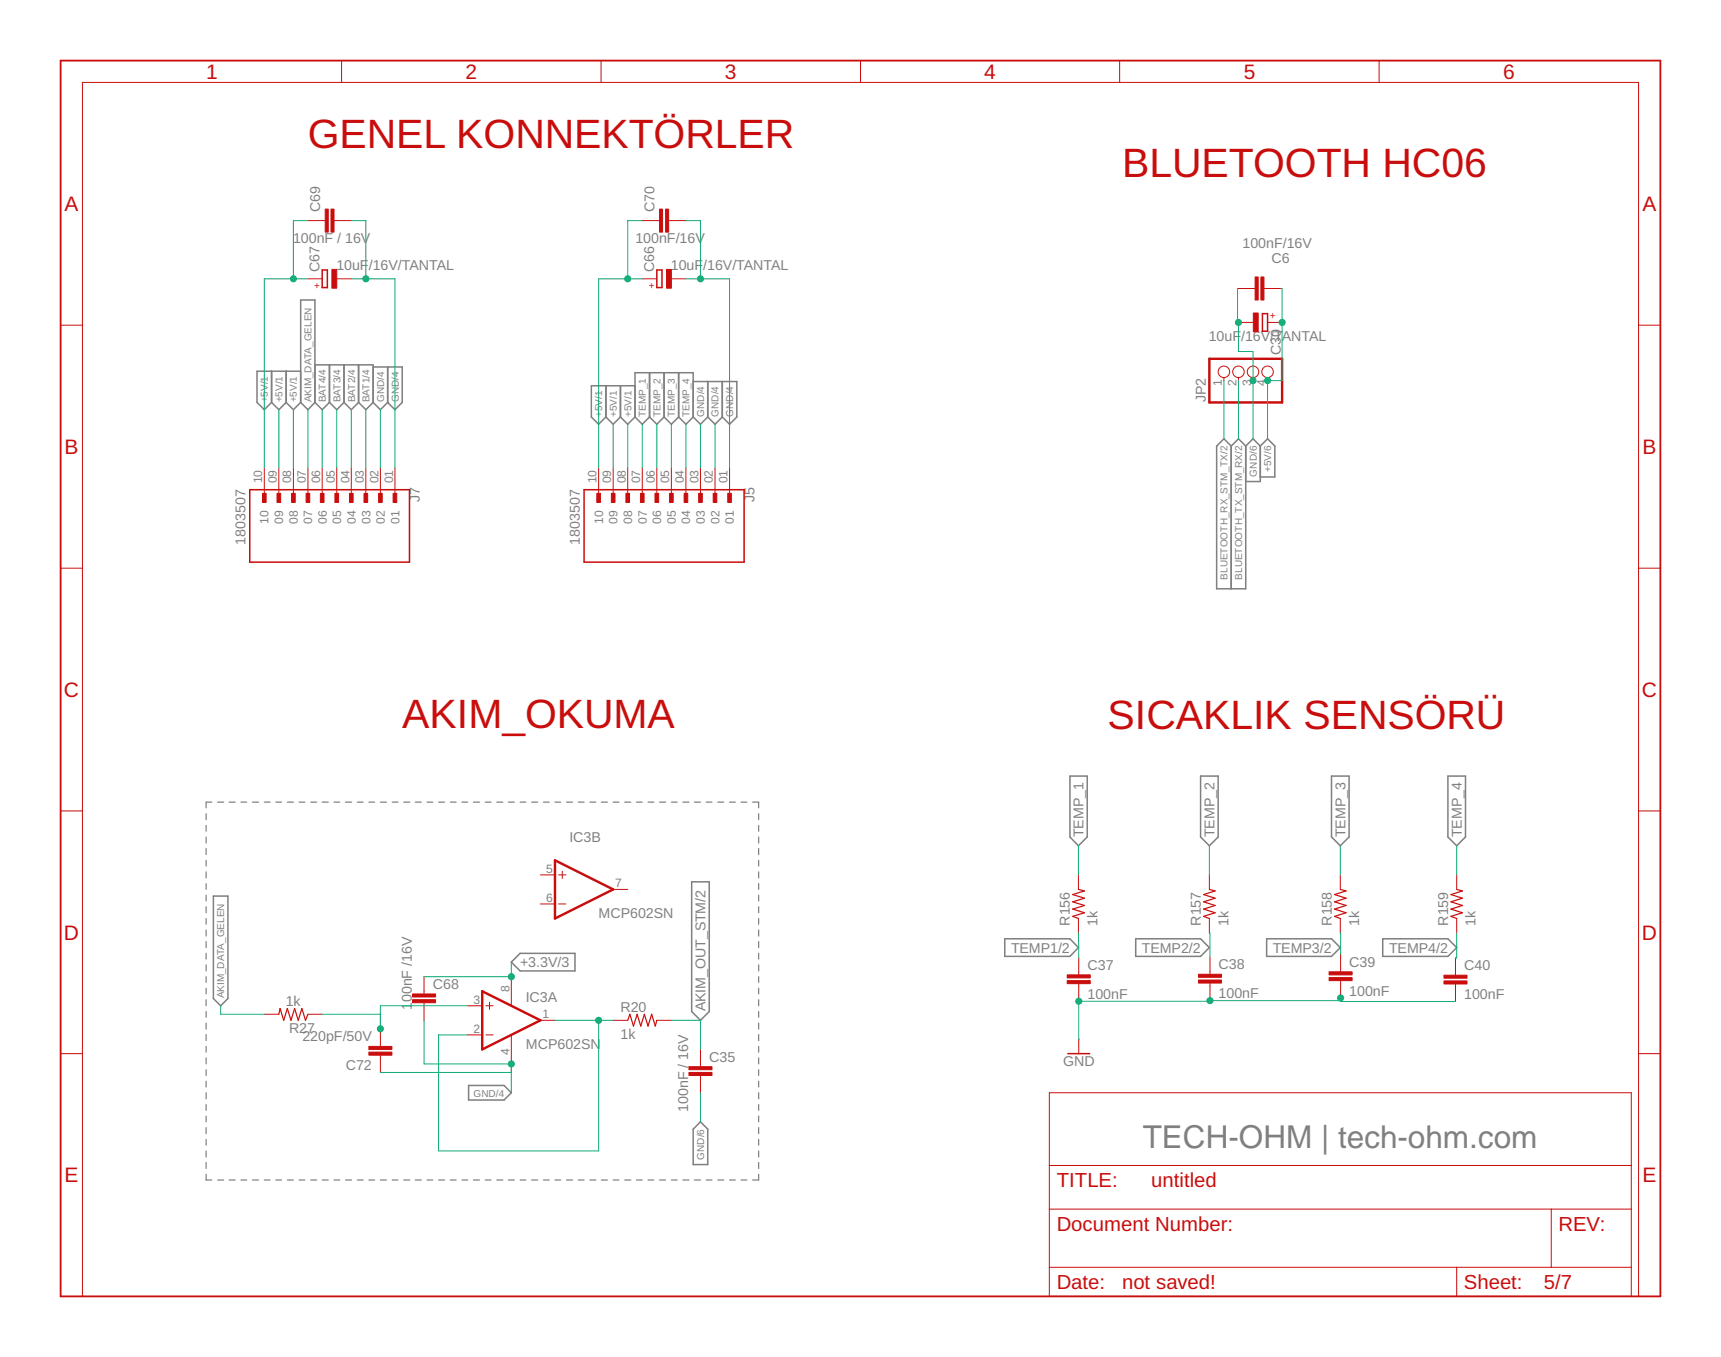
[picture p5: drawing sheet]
<svg xmlns="http://www.w3.org/2000/svg" width="120mm" height="95mm" viewBox="0 0 120 95" stroke-linecap="round" stroke-linejoin="round" font-family="sans-serif">
<g fill="none" stroke="#808080" stroke-width=".08">
<path d="M14.4 56.8v.5M14.4 57.7v.4M14.4 58.5v.4M14.4 59.3v.4M14.8 56h-.4v.4M15.2 56h.4M16 56h.4M16.8 56h.4M17.6 56h.5M18.5 56h.4M19.3 56h.4M20.1 56h.4"/>
<path d="M20.9 56h.4M21.7 56h.4M22.5 56h.4M23.3 56h.4M24.1 56h.5M25 56h.4M25.8 56h.4M26.6 56h.4M27.4 56h.4M28.2 56h.4M29 56h.4M29.8 56h.4"/>
<path d="M30.6 56h.5M31.5 56h.4M32.3 56h.4M33.1 56h.4M33.9 56h.4M34.7 56h.4M35.5 56h.4M36.3 56h.4M37.1 56h.4M38 56h.4M38.8 56h.4M39.6 56h.4"/>
<path d="M40.4 56h.4M41.2 56h.4M42 56h.4M42.8 56h.4M43.6 56h.4M44.4 56h.5M45.3 56h.4M46.1 56h.4M46.9 56h.4M47.7 56h.4M48.5 56h.4M49.3 56h.4"/>
<path d="M50.1 56h.4M50.9 56h.5M51.8 56h.4M52.6 56h.4v.4M53 56.8v.5M53 57.7v.4M53 58.5v.4M53 59.3v.4M14.4 60.1v.4M14.4 60.9v.4M14.4 61.7v.4M14.4 62.5v.4"/>
<path d="M14.4 63.3v.5M14.4 64.2v.4M14.4 65v.4M14.4 65.8v.4M14.4 66.6v.4M14.4 67.4v.4M14.4 68.2v.4M14.4 69v.4M14.4 69.8v.5M14.4 70.7v.4M14.4 71.5v.4M14.4 72.3v.4"/>
<path d="M14.4 73.1v.4M14.4 73.9v.4M14.4 74.7v.4M14.4 75.5v.4M14.4 76.3v.5M14.4 77.2v.4M14.4 78v.4M14.4 78.8v.4M14.4 79.6v.4M53 60.1v.4M53 60.9v.4M53 61.7v.4"/>
<path d="M53 62.5v.4M53 63.3v.5M53 64.2v.4M53 65v.4M53 65.8v.4M53 66.6v.4M53 67.4v.4M53 68.2v.4M53 69v.4M53 69.8v.5M53 70.7v.4M53 71.5v.4"/>
<path d="M53 72.3v.4M53 73.1v.4M53 73.9v.4M53 74.7v.4M53 75.5v.4M53 76.3v.5M53 77.2v.4M53 78v.4M53 78.8v.4M53 79.6v.4M14.4 80.4v.4M14.4 81.2v.4"/>
<path d="M14.4 82v.4h.4M15.2 82.4h.4M16 82.4h.4M16.8 82.4h.4M17.6 82.4h.5M18.5 82.4h.4M19.3 82.4h.4M20.1 82.4h.4M20.9 82.4h.4M21.7 82.4h.4M22.5 82.4h.4M23.3 82.4h.4"/>
<path d="M24.1 82.4h.5M25 82.4h.4M25.8 82.4h.4M26.6 82.4h.4M27.4 82.4h.4M28.2 82.4h.4M29 82.4h.4M29.8 82.4h.4M30.6 82.4h.5M31.5 82.4h.4M32.3 82.4h.4M33.1 82.4h.4"/>
<path d="M33.9 82.4h.4M34.7 82.4h.4M35.5 82.4h.4M36.3 82.4h.4M37.1 82.4h.4M38 82.4h.4M38.8 82.4h.4M39.6 82.4h.4M40.4 82.4h.4M41.2 82.4h.4M42 82.4h.4M42.8 82.4h.4"/>
<path d="M43.6 82.4h.4M44.4 82.4h.5M45.3 82.4h.4M46.1 82.4h.4M46.9 82.4h.4M47.7 82.4h.4M48.5 82.4h.4M49.3 82.4h.4M50.1 82.4h.4M50.9 82.4h.5M51.8 82.4h.4M53 80.4v.4"/>
<path d="M53 81.2v.4M53 82v.4h-.4"/>
</g>
<g fill="none" stroke="#808080" stroke-width=".11">
<path d="M19 25.9v2.2M19 28.1l.5 .5 .5-.5M20 25.9v2.2M20 28.1l.5 .5 .5-.5M21 25.9h-3.1v2.2l.6 .5 .5-.5M21 28.1v-7.1h1v7.1M21 28.1l.5 .5 .5-.5M22 25.5h4.1v2.6M22 28.1l.5 .5 .5-.5M23 25.5v2.6M23 28.1l.5 .5 .5-.5M24 25.5v2.6"/>
<path d="M24 28.1l.5 .5 .5-.5M25 25.5v2.6M25 28.1l.5 .5 .6-.5M26.1 28.1l.5 .5 .5-.5M26.1 25.6h2v2.5l-.5 .5-.5-.5M27.1 25.6v2.5M42.3 26.9v2.2M42.3 29.1l.5 .5 .5-.5M43.3 26.9v2.2M43.3 29.1l.5 .5 .5-.5M44.3 29.1v-3.1h4.1v3.1M44.3 26.9h-3v2.2l.5 .5 .5-.5"/>
<path d="M44.3 29.1l.6 .5 .5-.5M45.4 29.1l.5 .5 .5-.5M45.4 26v3.1M46.4 26v3.1M46.4 29.1l.5 .5 .5-.5M47.4 26v3.1M47.4 29.1l.5 .5 .5-.5M48.4 26.6h3.1v2.5l-.6 .5-.5-.5M48.4 29.1l.5 .5 .5-.5M49.4 26.6v2.5M49.4 29.1l.5 .5 .5-.5M50.4 26.6v2.5"/>
<path d="M86 31.2l-.5-.6-.5 .6v9.9h2v-9.9M86 31.2v9.9M86 31.2l.5-.6 .5 .6M87 31.2l.5-.6 .5 .6M88 31.2v2.4h-1M88 31.2l.5-.6 .5 .6v2.1h-1M74.7 54.2h1.2v4.3l-.6 .6-.6-.6zM83.8 54.2h1.3v4.3l-.6 .6-.7-.6zM93 54.2h1.2v4.3l-.6 .6-.6-.6zM101.1 54.2h1.2v4.3l-.6 .6-.6-.6zM14.9 62.6h1v7.1l-.5 .6-.5-.6zM32.7 75.8h2.5l.5 .5-.5 .5h-2.5z"/>
<path d="M35.7 67.2l.6-.6h3.9v1.2h-3.9zM48.3 61.6h1.2v9.1l-.6 .6-.6-.6zM48.9 78.4l.5 .5v2.4h-1v-2.4zM70.2 65.6h4.5l.6 .6-.6 .6h-4.5zM79.3 65.6h4.5l.7 .6-.7 .6h-4.5zM88.5 65.6h4.5l.6 .6-.6 .6h-4.5zM96.6 65.6h4.5l.6 .6-.6 .6h-4.5z"/>
</g>
<g fill="#c90d0c" stroke="#c90d0c" stroke-width=".07">
<path d="M27.5 34.5h.2v.6h-.2z"/>
<path d="M26.4 34.5h.3v.6h-.3z"/>
<path d="M25.4 34.5h.3v.6h-.3z"/>
<path d="M24.4 34.5h.3v.6h-.3z"/>
<path d="M23.4 34.5h.2v.6h-.2z"/>
<path d="M22.4 34.5h.2v.6h-.2z"/>
<path d="M21.4 34.5h.2v.6h-.2z"/>
<path d="M20.4 34.5h.2v.6h-.2z"/>
<path d="M19.3 34.5h.3v.6h-.3z"/>
<path d="M18.3 34.5h.3v.6h-.3z"/>
<path d="M87.5 21.9h.4v1.3h-.4z"/>
<path d="M87.7 19.3h.2v1.7h-.2z"/>
<path d="M88.1 19.3h.2v1.7h-.2z"/>
<path d="M74.5 68.5h1.6v.2h-1.6z"/>
<path d="M74.5 68.1h1.6v.2h-1.6z"/>
<path d="M83.7 68.5h1.6v.2h-1.6z"/>
<path d="M83.7 68.1h1.6v.2h-1.6z"/>
<path d="M92.8 68.3h1.6v.2h-1.6z"/>
<path d="M92.8 67.9h1.6v.2h-1.6z"/>
<path d="M100.8 68.5h1.6v.2h-1.6z"/>
<path d="M100.8 68.1h1.6v.2h-1.6z"/>
<path d="M48.1 74.9h1.6v.2h-1.6z"/>
<path d="M48.1 74.5h1.6v.2h-1.6z"/>
<path d="M50.8 34.5h.3v.6h-.3z"/>
<path d="M49.8 34.5h.3v.6h-.3z"/>
<path d="M48.8 34.5h.2v.6h-.2z"/>
<path d="M47.8 34.5h.2v.6h-.2z"/>
<path d="M46.8 34.5h.2v.6h-.2z"/>
<path d="M45.7 34.5h.3v.6h-.3z"/>
<path d="M44.7 34.5h.3v.6h-.3z"/>
<path d="M43.7 34.5h.3v.6h-.3z"/>
<path d="M42.7 34.5h.2v.6h-.2z"/>
<path d="M41.7 34.5h.2v.6h-.2z"/>
<path d="M25.8 73.1h1.6v.2h-1.6z"/>
<path d="M25.8 73.5h1.6v.2h-1.6z"/>
<path d="M46.5 18.8h.4v1.3h-.4z"/>
<path d="M23.2 18.8h.3v1.3h-.3z"/>
<path d="M28.8 69.8h1.6v.2h-1.6z"/>
<path d="M28.8 69.4h1.6v.2h-1.6z"/>
<path d="M23.1 14.6h.2v1.6h-.2z"/>
<path d="M22.7 14.6h.2v1.6h-.2z"/>
<path d="M46.5 14.6h.2v1.6h-.2z"/>
<path d="M46.1 14.6h.2v1.6h-.2z"/>
</g>
<path d="M22.5 18.9h.4v1.2h-.4zM45.9 18.9h.3v1.2h-.3zM17.4 34.2h11.2v5.1h-11.2zM40.8 34.2h11.2v5.1h-11.2zM88.2 21.9h.3v1.2h-.3zM74.6 73.6h1.5" fill="none" stroke="#c90d0c" stroke-width=".11"/>
<g fill="none" stroke="#c90d0c" stroke-width=".07">
<path d="M21.5 19.5h1M21.5 15.4h1.2M23.3 15.4h1.2M23.5 19.5h1M23.9 4.2v1.6M42 4.2v1.6M44.9 19.5h1M44.9 15.4h1.2M46.7 15.4h1.2M46.9 19.5h1M60.1 4.2v1.6M78.2 4.2v1.6"/>
<path d="M96.3 4.2v1.6M4.2 22.7h1.6M4.2 39.7h1.6M18.5 32.7v2M19.5 32.7v2M20.5 32.7v2M21.5 32.7v2M22.5 32.7v2M23.5 32.7v2M24.5 32.7v2M25.5 32.7v2M26.6 32.7v2"/>
<path d="M27.6 32.7v2M41.8 32.7v2M42.8 32.7v2M43.8 32.7v2M44.9 32.7v2M45.9 32.7v2M46.9 32.7v2M47.9 32.7v2M48.9 32.7v2M49.9 32.7v2M50.9 32.7v2M85.5 26.4v.2"/>
<path d="M86.4 20.2h1.3M86.5 26.4v.2M86.5 22.5h1M87.5 26.4v.2M88.3 20.2h1.2M88.5 26.4v.2M88.5 22.5h1M114.4 22.7h1.6M114.4 39.7h1.6M4.2 56.6h1.6M114.4 56.6h1.6M4.2 73.6h1.6"/>
<path d="M18.5 70.8h1M21.5 70.8h1M26.6 71.9v1.2M26.6 73.7v1.2M29.6 68.2v1.2M29.6 70v1.3M32.7 70.3h1M32.7 72.3h1M33.9 70.3h.5M33.9 72.3h.5M34.2 70v.5M35.7 68.2v2.1"/>
<path d="M35.7 72.3v2M37.7 71.3h1.1M37.7 61.1h1.1M37.7 63.1h1.1M39 61.1h.5M39 63.1h.5M39.3 60.9v.5M42.8 71.3h1M42.8 62.1h1M45.9 71.3h1M48.9 73.3v1.2M48.9 75.1v1.2"/>
<path d="M73.3 76.3h40.6v14.3h-40.6zM75.3 61.1v1M75.3 64.2v1M75.3 66.9v1.2M75.3 68.7v1.2M75.3 72.6v1M84.5 61.1v1M84.5 64.2v1M84.5 66.8v1.3M84.5 68.7v1.2M93.6 61.1v1M93.6 64.2v1"/>
<path d="M93.6 66.7v1.2M93.6 68.5v1.2M101.6 66.9v1.2M101.6 68.7v1.3M101.7 61.1v1M101.7 64.2v1M114.4 73.6h1.6M5.8 90.6v-84.8h108.6v84.8M73.3 84.5h40.6M73.3 88.5h40.6M73.3 81.4h40.6M101.7 88.5v2.1"/>
<path d="M108.3 84.5v4"/>
<circle cx="85.5" cy="26" r=".4"/>
<circle cx="86.5" cy="26" r=".4"/>
<circle cx="87.5" cy="26" r=".4"/>
<circle cx="88.5" cy="26" r=".4"/>
</g>
<path d="M4.2 4.2h111.8v86.4h-111.8z" fill="none" stroke="#c90d0c" stroke-width=".13"/>
<path d="M84.5 25.1h5v3h-5zM33.7 69.2l4 2.1-4 2zM38.8 60.1l4 2-4 2.1z" fill="none" stroke="#c90d0c" stroke-width=".17"/>
<path d="M19.5 70.8l.1-.4 .2 .9 .3-.9 .2 .9 .3-.9 .2 .9 .3-.9 .2 .9 .2-.5M43.8 71.3l.2-.5 .2 .9 .3-.9 .2 .9 .3-.9 .3 .9 .2-.9 .3 .9 .1-.4M75.3 62.1l.4 .1-.8 .3 .8 .2-.8 .3 .8 .2-.8 .3 .8 .3-.8 .2 .4 .2M84.5 62.1l.4 .1-.8 .3 .8 .2-.8 .3 .8 .2-.8 .3 .8 .3-.8 .2 .4 .2M93.6 62.1l.4 .1-.8 .3 .8 .2-.8 .3 .8 .2-.8 .3 .8 .3-.8 .2 .4 .2M101.7 62.1l.4 .1-.8 .3 .8 .2-.8 .3 .8 .2-.8 .3 .8 .3-.8 .2 .4 .2" fill="none" stroke="#c90d0c" stroke-width=".08"/>
<g fill="none" stroke="#0dab76" stroke-width=".07">
<path d="M21.5 19.5h-3v13.2M21.5 15.4h-1v4.1M24.5 19.5h3.1v13.2M24.5 15.4h1v4.1M44.9 19.5h-3.1v13.2M44.9 15.4h-1.1v4.1M47.9 19.5h3v13.2M47.9 15.4h1v4.1M19.5 28.6v4.1M20.5 28.6v4.1M21.5 28.6v4.1M22.5 28.6v4.1"/>
<path d="M23.5 28.6v4.1M24.5 28.6v4.1M25.5 28.6v4.1M26.6 28.6v4.1M42.8 29.6v3.1M43.8 29.6v3.1M44.9 29.6v3.1M45.9 29.6v3.1M46.9 29.6v3.1M47.9 29.6v3.1M48.9 29.6v3.1M49.9 29.6v3.1"/>
<path d="M85.5 26.6v4M86.4 20.2l.1 4.4h1v6M86.5 26.6v4M89.5 20.2v6.4h-1v4M75.3 59.1v2M84.5 59.1v2M93.6 59.1v2M101.7 59.1v2M15.4 70.3v.5h3.1M22.5 70.8h4.1M26.6 74.9h9.1M29.6 71.3v3h6.1v2"/>
<path d="M32.7 70.3h-6.1v1.6M35.7 67.2v1h-6.1M38.8 71.3h4M41.8 71.3v9.1h-11.2v-8.1h2.1M46.9 71.3h2v2M48.9 76.3v2.1M75.3 65.2v1.7M84.5 65.2v1.6M93.6 65.2v1.5M93.6 69.9h-18.3l.1 2.7M93.6 69.7v.3h8M101.7 65.2v1.7h-.1"/>
</g>
<g fill="#0dab76" stroke="#0dab76" stroke-width=".07">
<circle cx="87.5" cy="26.6" r=".21"/>
<circle cx="86.5" cy="22.5" r=".21"/>
<circle cx="84.5" cy="69.9" r=".21"/>
<circle cx="93.6" cy="69.7" r=".21"/>
<circle cx="75.3" cy="69.9" r=".21"/>
<circle cx="25.5" cy="19.5" r=".21"/>
<circle cx="35.7" cy="74.3" r=".21"/>
<circle cx="48.9" cy="19.5" r=".21"/>
<circle cx="89.5" cy="22.5" r=".21"/>
<circle cx="88.5" cy="26.6" r=".21"/>
<circle cx="20.5" cy="19.5" r=".21"/>
<circle cx="43.8" cy="19.5" r=".21"/>
<circle cx="35.7" cy="68.2" r=".21"/>
<circle cx="41.8" cy="71.3" r=".21"/>
<circle cx="26.6" cy="71.9" r=".21"/>
</g>
<g font-size="2.9" fill="#c90d0c">
<text x="21.5" y="10.3">GENEL KONNEKTÖRLER</text>
<text x="78.4" y="12.4">BLUETOOTH HC06</text>
<text x="28.1" y="50.8">AKIM_OKUMA</text>
<text x="77.4" y="51">SICAKLIK SENSÖRÜ</text>
</g>
<text font-size="2.2" fill="#808080" x="79.8" y="80.2">TECH-OHM | tech-ohm.com</text>
<g font-size="1.5" fill="#c90d0c">
<text x="14.4" y="5.5">1</text>
<text x="32.5" y="5.5">2</text>
<text x="50.6" y="5.5">3</text>
<text x="68.7" y="5.5">4</text>
<text x="86.9" y="5.5">5</text>
<text x="105" y="5.5">6</text>
<text x="4.5" y="14.8">A</text>
<text x="114.7" y="14.8">A</text>
<text x="4.5" y="31.7">B</text>
<text x="114.7" y="31.7">B</text>
<text x="4.5" y="48.7">C</text>
<text x="114.7" y="48.7">C</text>
<text x="4.5" y="65.6">D</text>
<text x="114.7" y="65.6">D</text>
<text x="4.5" y="82.6">E</text>
<text x="114.7" y="82.6">E</text>
</g>
<g font-size="1.4" fill="#c90d0c">
<text x="73.8" y="82.9">TITLE:</text>
<text x="80.4" y="82.9">untitled</text>
<text x="73.8" y="86">Document Number:</text>
<text x="108.8" y="86">REV:</text>
<text x="73.8" y="90">Date:</text>
<text x="78.4" y="90">not saved!</text>
<text x="102.2" y="90">Sheet:</text>
<text x="107.8" y="90">5/7</text>
</g>
<g font-size="1" fill="#808080">
<text x="20.5" y="17">100nF / 16V</text>
<text x="22.4" y="14.8" transform="rotate(-90 22.4 14.8)">C69</text>
<text x="44.4" y="17">100nF/16V</text>
<text x="45.7" y="14.8" transform="rotate(-90 45.7 14.8)">C70</text>
<text x="86.8" y="17.4">100nF/16V</text>
<text x="22.3" y="19" transform="rotate(-90 22.3 19)">C67</text>
<text x="23.5" y="18.9">10uF</text>
<text x="25.8" y="18.9">/16V/TANTAL</text>
<text x="45.7" y="19" transform="rotate(-90 45.7 19)">C66</text>
<text x="46.8" y="18.9">10uF</text>
<text x="49.1" y="18.9">/16V/TANTAL</text>
<text x="84.4" y="23.8">10uF</text>
<text x="86.7" y="23.8">/16V/TANTAL</text>
<text x="88.8" y="18.4">C6</text>
<text x="84.2" y="28.1" transform="rotate(-90 84.2 28.1)">JP2</text>
<text x="89.4" y="24.8" transform="rotate(-90 89.4 24.8)">C30</text>
<text x="29.3" y="35.1" transform="rotate(-90 29.3 35.1)">J7</text>
<text x="52.7" y="35.1" transform="rotate(-90 52.7 35.1)">J5</text>
<text x="17.1" y="38" transform="rotate(-90 17.1 38)">1803507</text>
<text x="40.5" y="38" transform="rotate(-90 40.5 38)">1803507</text>
<text x="39.8" y="58.8">IC3B</text>
<text x="75.7" y="58.5" transform="rotate(-90 75.7 58.5)">TEMP_1</text>
<text x="84.8" y="58.5" transform="rotate(-90 84.8 58.5)">TEMP_2</text>
<text x="94" y="58.5" transform="rotate(-90 94 58.5)">TEMP_3</text>
<text x="102.1" y="58.5" transform="rotate(-90 102.1 58.5)">TEMP_4</text>
<text x="41.8" y="64.2">MCP602SN</text>
<text x="74.7" y="64.7" transform="rotate(-90 74.7 64.7)">R156</text>
<text x="76.6" y="64.7" transform="rotate(-90 76.6 64.7)">1k</text>
<text x="83.9" y="64.7" transform="rotate(-90 83.9 64.7)">R157</text>
<text x="85.8" y="64.7" transform="rotate(-90 85.8 64.7)">1k</text>
<text x="93" y="64.7" transform="rotate(-90 93 64.7)">R158</text>
<text x="94.9" y="64.7" transform="rotate(-90 94.9 64.7)">1k</text>
<text x="101.1" y="64.7" transform="rotate(-90 101.1 64.7)">R159</text>
<text x="103" y="64.7" transform="rotate(-90 103 64.7)">1k</text>
<text x="19.9" y="70.3">1k</text>
<text x="28.8" y="70.5" transform="rotate(-90 28.8 70.5)">1</text>
<text x="28.8" y="70" transform="rotate(-90 28.8 70)">00nF /16V</text>
<text x="30.2" y="69.1">C68</text>
<text x="36.3" y="67.6">+3.3V/3</text>
<text x="36.7" y="70">IC3A</text>
<text x="43.3" y="70.7">R20</text>
<text x="49.3" y="70.7" transform="rotate(-90 49.3 70.7)">AKIM_OUT_STM/2</text>
<text x="70.6" y="66.5">TEMP1/2</text>
<text x="75.9" y="69.8">100nF</text>
<text x="75.9" y="67.7">C37</text>
<text x="79.7" y="66.5">TEMP2/2</text>
<text x="85.1" y="69.7">100nF</text>
<text x="85.1" y="67.7">C38</text>
<text x="88.9" y="66.5">TEMP3/2</text>
<text x="94.2" y="69.6">100nF</text>
<text x="94.2" y="67.5">C39</text>
<text x="97" y="66.5">TEMP4/2</text>
<text x="102.3" y="69.8">100nF</text>
<text x="102.3" y="67.8">C40</text>
<text x="20.2" y="72.2">R27</text>
<text x="21.1" y="72.7">220pF/50V</text>
<text x="24.1" y="74.8">C72</text>
<text x="36.7" y="73.3">MCP602SN</text>
<text x="43.3" y="72.6">1k</text>
<text x="48.1" y="77.7" transform="rotate(-90 48.1 77.7)">100nF / 16V</text>
<text x="49.5" y="74.2">C35</text>
<text x="74.2" y="74.4">GND</text>
</g>
<g font-size=".8" fill="#808080">
<text x="85.3" y="27" transform="rotate(-90 85.3 27)">1</text>
<text x="86.3" y="27" transform="rotate(-90 86.3 27)">2</text>
<text x="87.4" y="27" transform="rotate(-90 87.4 27)">3</text>
<text x="88.4" y="27" transform="rotate(-90 88.4 27)">4</text>
<text x="18.3" y="33.8" transform="rotate(-90 18.3 33.8)">10</text>
<text x="19.3" y="33.8" transform="rotate(-90 19.3 33.8)">09</text>
<text x="20.3" y="33.8" transform="rotate(-90 20.3 33.8)">08</text>
<text x="21.4" y="33.8" transform="rotate(-90 21.4 33.8)">07</text>
<text x="22.4" y="33.8" transform="rotate(-90 22.4 33.8)">06</text>
<text x="23.4" y="33.8" transform="rotate(-90 23.4 33.8)">05</text>
<text x="24.4" y="33.8" transform="rotate(-90 24.4 33.8)">04</text>
<text x="25.4" y="33.8" transform="rotate(-90 25.4 33.8)">03</text>
<text x="26.4" y="33.8" transform="rotate(-90 26.4 33.8)">02</text>
<text x="27.4" y="33.8" transform="rotate(-90 27.4 33.8)">01</text>
<text x="41.7" y="33.8" transform="rotate(-90 41.7 33.8)">10</text>
<text x="42.7" y="33.8" transform="rotate(-90 42.7 33.8)">09</text>
<text x="43.7" y="33.8" transform="rotate(-90 43.7 33.8)">08</text>
<text x="44.7" y="33.8" transform="rotate(-90 44.7 33.8)">07</text>
<text x="45.7" y="33.8" transform="rotate(-90 45.7 33.8)">06</text>
<text x="46.7" y="33.8" transform="rotate(-90 46.7 33.8)">05</text>
<text x="47.8" y="33.8" transform="rotate(-90 47.8 33.8)">04</text>
<text x="48.8" y="33.8" transform="rotate(-90 48.8 33.8)">03</text>
<text x="49.8" y="33.8" transform="rotate(-90 49.8 33.8)">02</text>
<text x="50.8" y="33.8" transform="rotate(-90 50.8 33.8)">01</text>
<text x="18.8" y="36.6" transform="rotate(-90 18.8 36.6)">10</text>
<text x="19.8" y="36.6" transform="rotate(-90 19.8 36.6)">09</text>
<text x="20.8" y="36.6" transform="rotate(-90 20.8 36.6)">08</text>
<text x="21.8" y="36.6" transform="rotate(-90 21.8 36.6)">07</text>
<text x="22.8" y="36.6" transform="rotate(-90 22.8 36.6)">06</text>
<text x="23.8" y="36.6" transform="rotate(-90 23.8 36.6)">05</text>
<text x="24.9" y="36.6" transform="rotate(-90 24.9 36.6)">04</text>
<text x="25.9" y="36.6" transform="rotate(-90 25.9 36.6)">03</text>
<text x="26.9" y="36.6" transform="rotate(-90 26.9 36.6)">02</text>
<text x="27.9" y="36.6" transform="rotate(-90 27.9 36.6)">01</text>
<text x="42.1" y="36.6" transform="rotate(-90 42.1 36.6)">10</text>
<text x="43.1" y="36.6" transform="rotate(-90 43.1 36.6)">09</text>
<text x="44.1" y="36.6" transform="rotate(-90 44.1 36.6)">08</text>
<text x="45.2" y="36.6" transform="rotate(-90 45.2 36.6)">07</text>
<text x="46.2" y="36.6" transform="rotate(-90 46.2 36.6)">06</text>
<text x="47.2" y="36.6" transform="rotate(-90 47.2 36.6)">05</text>
<text x="48.2" y="36.6" transform="rotate(-90 48.2 36.6)">04</text>
<text x="49.2" y="36.6" transform="rotate(-90 49.2 36.6)">03</text>
<text x="50.2" y="36.6" transform="rotate(-90 50.2 36.6)">02</text>
<text x="51.3" y="36.6" transform="rotate(-90 51.3 36.6)">01</text>
<text x="38.2" y="63">6</text>
<text x="38.2" y="61">5</text>
<text x="43" y="62">7</text>
<text x="33.1" y="70.1">3</text>
<text x="35.6" y="69.3" transform="rotate(-90 35.6 69.3)">8</text>
<text x="37.9" y="71.1">1</text>
<text x="33.1" y="72.1">2</text>
<text x="35.6" y="73.7" transform="rotate(-90 35.6 73.7)">4</text>
</g>
<g font-size=".7" fill="#c90d0c">
<text x="21.9" y="20.2">+</text>
<text x="45.3" y="20.2">+</text>
<text x="88.7" y="22.3">+</text>
</g>
<g font-size=".7" fill="#808080">
<text x="18.7" y="28.1" transform="rotate(-90 18.7 28.1)">+5V/1</text>
<text x="19.7" y="28.1" transform="rotate(-90 19.7 28.1)">+5V/1</text>
<text x="20.7" y="28.1" transform="rotate(-90 20.7 28.1)">+5V/1</text>
<text x="21.7" y="28.1" transform="rotate(-90 21.7 28.1)">AKIM_DATA_GELEN</text>
<text x="22.8" y="28.1" transform="rotate(-90 22.8 28.1)">BAT4/4</text>
<text x="23.8" y="28.1" transform="rotate(-90 23.8 28.1)">BAT3/4</text>
<text x="24.8" y="28.1" transform="rotate(-90 24.8 28.1)">BAT2/4</text>
<text x="25.8" y="28.1" transform="rotate(-90 25.8 28.1)">BAT1/4</text>
<text x="26.8" y="28.1" transform="rotate(-90 26.8 28.1)">GND/4</text>
<text x="27.8" y="28.1" transform="rotate(-90 27.8 28.1)">GND/4</text>
<text x="42.1" y="29.1" transform="rotate(-90 42.1 29.1)">+5V/1</text>
<text x="43.1" y="29.1" transform="rotate(-90 43.1 29.1)">+5V/1</text>
<text x="44.1" y="29.1" transform="rotate(-90 44.1 29.1)">+5V/1</text>
<text x="45.1" y="29.1" transform="rotate(-90 45.1 29.1)">TEMP_1</text>
<text x="46.1" y="29.1" transform="rotate(-90 46.1 29.1)">TEMP_2</text>
<text x="47.1" y="29.1" transform="rotate(-90 47.1 29.1)">TEMP_3</text>
<text x="48.2" y="29.1" transform="rotate(-90 48.2 29.1)">TEMP_4</text>
<text x="49.2" y="29.1" transform="rotate(-90 49.2 29.1)">GND/4</text>
<text x="50.2" y="29.1" transform="rotate(-90 50.2 29.1)">GND/4</text>
<text x="51.2" y="29.1" transform="rotate(-90 51.2 29.1)">GND/4</text>
<text x="87.8" y="33.3" transform="rotate(-90 87.8 33.3)">GND/6</text>
<text x="88.8" y="33" transform="rotate(-90 88.8 33)">+5V/6</text>
<text x="85.7" y="40.5" transform="rotate(-90 85.7 40.5)">BLUETOOTH_RX_STM_TX/2</text>
<text x="86.7" y="40.5" transform="rotate(-90 86.7 40.5)">BLUETOOTH_TX_STM_RX/2</text>
<text x="15.7" y="69.7" transform="rotate(-90 15.7 69.7)">AKIM_DATA_GELEN</text>
<text x="33.1" y="76.6">GND/4</text>
<text x="49.2" y="81" transform="rotate(-90 49.2 81)">GND/6</text>
</g>
</svg>
